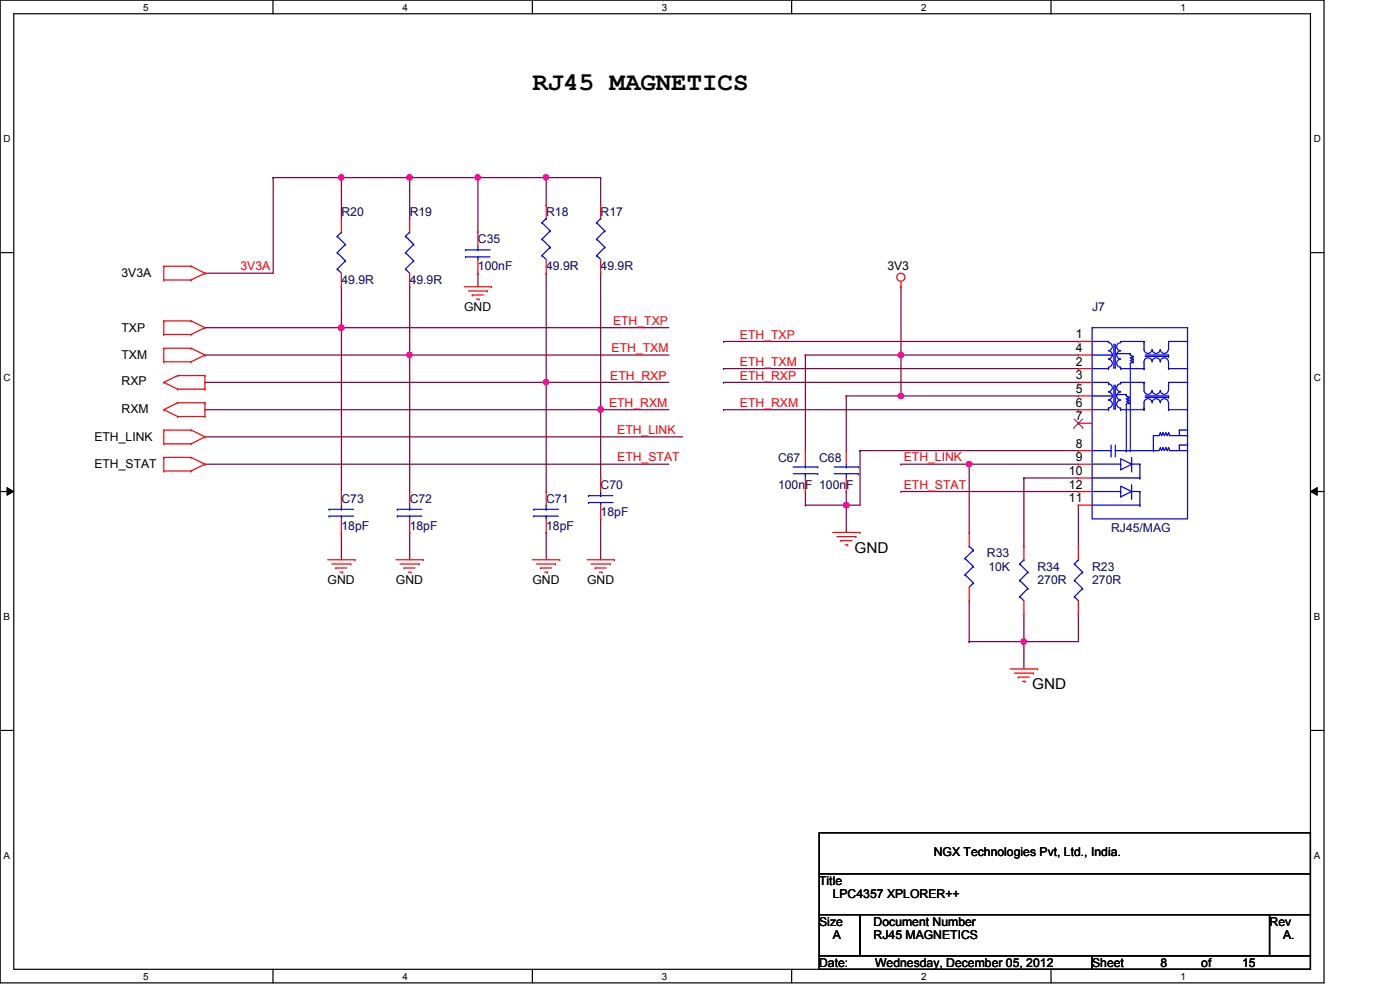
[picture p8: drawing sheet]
<svg xmlns="http://www.w3.org/2000/svg" width="297mm" height="210mm" viewBox="0 0 297 210" stroke-linecap="round" stroke-linejoin="round" font-family="sans-serif">
<path d="M0 0h280.9v208.5h-280.9zM2.9 2.9h275.1v202.7h-275.1z" fill="none" stroke="#000" stroke-width=".25"/>
<g fill="#fff">
<path d="M30.4 .3h1.1v2.4h-1.1z"/>
<path d="M30.4 205.9h1.1v2.3h-1.1z"/>
</g>
<path d="M57.9 0v2.9M57.9 205.6v2.9" fill="none" stroke="#000" stroke-width=".25"/>
<g fill="#fff">
<path d="M85.4 .3h1.1v2.4h-1.1z"/>
<path d="M85.4 205.9h1.1v2.3h-1.1z"/>
</g>
<path d="M112.9 0v2.9M112.9 205.6v2.9" fill="none" stroke="#000" stroke-width=".25"/>
<g fill="#fff">
<path d="M140.4 .3h1.2v2.4h-1.2z"/>
<path d="M140.4 205.9h1.2v2.3h-1.2z"/>
</g>
<path d="M167.9 0v2.9M167.9 205.6v2.9" fill="none" stroke="#000" stroke-width=".25"/>
<g fill="#fff">
<path d="M195.4 .3h1.2v2.4h-1.2z"/>
<path d="M195.4 205.9h1.2v2.3h-1.2z"/>
</g>
<path d="M223 0v2.9M223 205.6v2.9" fill="none" stroke="#000" stroke-width=".25"/>
<g fill="#fff">
<path d="M250.4 .3h1.2v2.4h-1.2z"/>
<path d="M250.4 205.9h1.2v2.3h-1.2z"/>
<path d="M.8 28.2h1.4v2.4h-1.4z"/>
<path d="M278.7 28.2h1.5v2.4h-1.5z"/>
<path d="M.8 78.9h1.4v2.3h-1.4z"/>
<path d="M278.7 78.9h1.5v2.3h-1.5z"/>
</g>
<path d="M0 53.6h2.9M278 53.6h2.9" fill="none" stroke="#000" stroke-width=".25"/>
<g fill="#fff">
<path d="M.8 129.6h1.3v2.3h-1.3z"/>
<path d="M278.7 129.6h1.4v2.3h-1.4z"/>
</g>
<path d="M0 104.3h2.9M278 104.3h2.9" fill="none" stroke="#000" stroke-width=".25"/>
<path d="M1.5 103.4l1.4 .9-1.4 .8zM278 104.3l1.4-.9v1.7z" fill="#000"/>
<path d="M1.5 103.4l1.4 .9-1.4 .8zM278 104.3l1.4-.9v1.7z" fill="none" stroke="#000" stroke-width=".21"/>
<g fill="#fff">
<path d="M.8 180.3h1.3v2.3h-1.3z"/>
<path d="M278.7 180.3h1.4v2.3h-1.4z"/>
</g>
<path d="M0 154.9h2.9M278 154.9h2.9" fill="none" stroke="#000" stroke-width=".25"/>
<path d="M72.4 69.5h.1M72.4 69.5h69.5M86.9 60.8h.1M86.9 60.8v14.5" fill="none" stroke="#800040" stroke-width=".25"/>
<circle cx="72.4" cy="69.5" r=".56" fill="#f0f"/>
<circle cx="72.4" cy="69.5" r=".56" fill="none" stroke="#f0f" stroke-width=".25"/>
<path d="M86.9 75.3h.1M86.9 75.3h55" fill="none" stroke="#800040" stroke-width=".25"/>
<circle cx="86.9" cy="75.3" r=".56" fill="#f0f"/>
<circle cx="86.9" cy="75.3" r=".56" fill="none" stroke="#f0f" stroke-width=".25"/>
<path d="M86.9 37.7h.1M86.9 37.7h14.5M101.4 58h.1M101.4 58v2.8M72.4 60.8h.1M72.4 60.8v8.7" fill="none" stroke="#800040" stroke-width=".25"/>
<circle cx="86.9" cy="37.6" r=".56" fill="#f0f"/>
<circle cx="86.9" cy="37.6" r=".56" fill="none" stroke="#f0f" stroke-width=".25"/>
<path d="M72.4 37.7h.1M72.4 37.7v8.7M115.9 37.7h.1M115.9 37.7v5.8" fill="none" stroke="#800040" stroke-width=".25"/>
<circle cx="72.4" cy="37.6" r=".56" fill="#f0f"/>
<circle cx="72.4" cy="37.6" r=".56" fill="none" stroke="#f0f" stroke-width=".25"/>
<path d="M86.9 37.7h.1M86.9 37.7v8.7M101.4 37.7h.1M101.4 37.7h14.5" fill="none" stroke="#800040" stroke-width=".25"/>
<circle cx="115.8" cy="37.6" r=".56" fill="#f0f"/>
<circle cx="115.8" cy="37.6" r=".56" fill="none" stroke="#f0f" stroke-width=".25"/>
<circle cx="101.3" cy="37.6" r=".56" fill="#f0f"/>
<circle cx="101.3" cy="37.6" r=".56" fill="none" stroke="#f0f" stroke-width=".25"/>
<path d="M72.4 37.7h.1M72.4 37.7h14.5M101.4 37.7h.1M101.4 37.7v11.5M115.9 58h.1M115.9 58v23.1M127.4 86.9h.1M127.4 86.9h14.5" fill="none" stroke="#800040" stroke-width=".25"/>
<circle cx="127.4" cy="86.9" r=".56" fill="#f0f"/>
<circle cx="127.4" cy="86.9" r=".56" fill="none" stroke="#f0f" stroke-width=".25"/>
<path d="M127.4 37.7h.1M127.4 37.7v5.8M115.9 81.1h.1M115.9 81.1h26" fill="none" stroke="#800040" stroke-width=".25"/>
<circle cx="115.8" cy="81.1" r=".56" fill="#f0f"/>
<circle cx="115.8" cy="81.1" r=".56" fill="none" stroke="#f0f" stroke-width=".25"/>
<g fill="none" stroke="#800040" stroke-width=".25">
<path d="M127.4 58h.1M127.4 58v43.4M72.4 69.5h.1M72.4 69.5v34.8M115.9 81.1h.1M115.9 81.1v23.2M127.4 86.9h.1M72.4 112.9h.1M72.4 112.9v5.8M86.9 112.9h.1M86.9 112.9v5.8M115.9 112.9h.1"/>
<path d="M115.9 112.9v5.8M127.4 110.1h.1M127.4 110.1v8.6"/>
</g>
<circle cx="72.4" cy="69.5" r=".56" fill="#f0f"/>
<circle cx="72.4" cy="69.5" r=".56" fill="none" stroke="#f0f" stroke-width=".25"/>
<g fill="none" stroke="#800040" stroke-width=".25">
<path d="M115.9 37.7h.1M115.9 37.7h11.5M86.9 75.3h.1M86.9 75.3v29M191.1 75.3h.1M191.1 75.3v8.7M43.5 98.5h.1M43.5 92.7h.1M43.5 86.9h.1M43.5 81.1h.1M43.5 98.5h98.4M43.5 92.7h101.3"/>
<path d="M43.5 86.9h83.9M43.5 81.1h72.4"/>
</g>
<circle cx="191.1" cy="75.3" r=".57" fill="#f0f"/>
<circle cx="191.1" cy="75.3" r=".57" fill="none" stroke="#f0f" stroke-width=".25"/>
<path d="M191.1 84h.1M191.1 84h37.7M170.9 104.3h.1M170.9 104.3v2.8" fill="none" stroke="#800040" stroke-width=".25"/>
<circle cx="191.1" cy="84" r=".56" fill="#f0f"/>
<circle cx="191.1" cy="84" r=".56" fill="none" stroke="#f0f" stroke-width=".25"/>
<g fill="none" stroke="#800040" stroke-width=".25">
<path d="M170.9 75.3h.1M170.9 75.3h57.9M170.9 75.3v20.3M191.1 60.8h.1M191.1 75.3h.1M191.1 60.8v14.5M153.5 86.9h.1M153.5 81.1h.1M153.5 86.9h75.3M153.5 81.1h75.3M179.5 84h.1M179.5 84v11.6"/>
<path d="M179.5 107.1h.1M179.5 107.1v5.8M179.5 107.1h3"/>
</g>
<circle cx="179.5" cy="107.1" r=".56" fill="#f0f"/>
<circle cx="179.5" cy="107.1" r=".56" fill="none" stroke="#f0f" stroke-width=".25"/>
<path d="M182.5 95.6h.1M182.5 95.6h46.3M179.5 104.3h.1M179.5 104.3v2.8" fill="none" stroke="#800040" stroke-width=".25"/>
<circle cx="179.5" cy="107.1" r=".56" fill="#f0f"/>
<circle cx="179.5" cy="107.1" r=".56" fill="none" stroke="#f0f" stroke-width=".25"/>
<path d="M182.5 95.6h.1M182.5 95.6v11.5M217.2 136.1h.1M217.2 136.1h11.6" fill="none" stroke="#800040" stroke-width=".25"/>
<circle cx="217.2" cy="136.1" r=".56" fill="#f0f"/>
<circle cx="217.2" cy="136.1" r=".56" fill="none" stroke="#f0f" stroke-width=".25"/>
<g fill="none" stroke="#800040" stroke-width=".25">
<path d="M58 37.7h.1M58 37.7h14.4M58 37.7v20.3h-14.5M43.5 58h.1M43.5 75.3h.1M43.5 69.5h.1M43.5 75.3h43.4M43.5 69.5h28.9M153.5 72.4h.1M153.5 78.2h.1M153.5 72.4h75.3M153.5 78.2h75.3"/>
<path d="M179.5 84h.1M179.5 84h11.6M205.6 98.5h.1M205.6 98.5h23.2M205.6 98.5v14.4M170.9 107.1h.1M170.9 107.1h8.6M191.1 104.3h.1M191.1 104.3h37.7M217.2 101.4h.1M217.2 101.4v14.5M217.2 101.4h11.6"/>
<path d="M228.8 107.1h.1M228.8 107.1v8.8M205.6 136.1h.1M205.6 136.1h11.6M217.2 136.1h.1M217.2 130.3v11.6M228.8 130.3h.1M228.8 130.3v5.8"/>
</g>
<circle cx="205.6" cy="98.5" r=".56" fill="#f0f"/>
<circle cx="205.6" cy="98.5" r=".56" fill="none" stroke="#f0f" stroke-width=".25"/>
<path d="M191.1 98.5h.1M191.1 98.5h14.5M205.6 136.1h.1M205.6 127.4v8.7" fill="none" stroke="#800040" stroke-width=".25"/>
<g fill="none" stroke="#f00" stroke-width=".25">
<path d="M34.8 56.5h.1M34.8 59.4h.1M34.8 56.5h5.8M34.8 56.5v2.9M34.8 59.4h5.8M40.6 56.5h.1M40.6 59.4h.1M40.6 56.5l2.9 1.5M43.5 58h.1M43.5 58l-2.9 1.4M72.4 46.4h.1M72.4 46.4v2.8"/>
<path d="M72.4 58v2.8M86.9 46.4h.1M86.9 46.4v2.8M86.9 58v2.8M101.4 58h.1M101.4 49.2h.1M101.4 49.2v3M101.4 55v3M115.9 58h.1M115.9 43.5h.1M115.9 43.5v2.9M115.9 55v3"/>
<path d="M127.4 58h.1M127.4 43.5h.1M127.4 43.5v2.9M127.4 55v3M191.1 59.7v1.1M34.8 68.1h.1M34.8 71h.1M34.8 73.9h.1M34.8 76.8h.1M34.8 68.1v2.9M34.8 73.9v2.9M34.8 68.1h5.8"/>
<path d="M34.8 71h5.8M34.8 73.9h5.8M34.8 76.8h5.8M37.7 79.7h.1M37.7 79.7h5.8M37.7 79.7l-2.9 1.4M40.6 68.1h.1M40.6 71h.1M40.6 73.9h.1M40.6 76.8h.1M40.6 68.1l2.9 1.4M40.6 73.9l2.9 1.4"/>
<path d="M43.5 79.7h.1M43.5 69.5h.1M43.5 75.3h.1M43.5 79.7v2.8M43.5 69.5l-2.9 1.5M43.5 75.3l-2.9 1.5M72.4 60.8h.1M86.9 60.8h.1M98.5 60.8h5.8M99.4 61.7h4M100.2 62.6h.1M100.2 62.6h2.3"/>
<path d="M101.1 63.5h.5M101.6 63.5h.1M103.4 61.7h.1M104.3 60.8h.1M191.1 60.8h.1M228.8 72.4h.1M228.8 78.2h.1M228.8 75.3h.1M228.8 72.4h2.9M228.8 78.2h2.9M228.8 75.3h2.9M34.8 81.1h.1"/>
<path d="M34.8 86.9h.1M34.8 91.2h.1M34.8 94.1h.1M34.8 97h.1M34.8 99.9h.1M34.8 91.2v2.9M34.8 97v2.9M34.8 81.1l2.9 1.4M34.8 86.9l2.9 1.4M34.8 91.2h5.8M34.8 94.1h5.8M34.8 97h5.8"/>
<path d="M34.8 99.9h5.8M37.7 82.5h.1M37.7 85.4h.1M37.7 88.3h.1M37.7 82.5h5.8M37.7 85.4h5.8M37.7 85.4l-2.9 1.5M37.7 88.3h5.8M40.6 91.2h.1M40.6 94.1h.1M40.6 97h.1M40.6 99.9h.1"/>
<path d="M40.6 91.2l2.9 1.5M40.6 97l2.9 1.5M43.5 82.5h.1M43.5 88.3h.1M43.5 85.4h.1M43.5 92.7h.1M43.5 98.5h.1M43.5 85.4v2.9M43.5 92.7l-2.9 1.4M43.5 98.5l-2.9 1.4M170.9 95.6h.1M170.9 95.6v2.9"/>
<path d="M179.5 95.6h.1M179.5 95.6v2.9M228.8 81.1h.1M228.8 84h.1M228.8 86.9h.1M228.8 89.8h.1M228.8 95.6h.1M228.8 98.5h.1M228.8 81.1h2.9M228.8 84h2.9M228.8 86.9h2.9M228.8 89.8h2.9"/>
<path d="M228.8 95.6h2.9M228.8 98.5h2.9M69.5 118.7h5.8M70.4 119.6h4M72.4 112.9h.1M72.4 104.3h.1M72.4 104.3v2.8M72.4 110.1v2.8M74.4 119.6h.1M75.3 118.7h.1M84 118.7h5.8M84.9 119.6h4"/>
<path d="M86.9 112.9h.1M86.9 104.3h.1M86.9 104.3v2.8M86.9 110.1v2.8M88.9 119.6h.1M89.8 118.7h.1M112.9 118.7h5.8M113.8 119.6h4.1M115.9 112.9h.1M115.9 104.3h.1M115.9 104.3v2.8M115.9 110.1v2.8"/>
<path d="M117.9 119.6h.1M118.7 118.7h.1M124.5 118.7h5.8M125.4 119.6h4.1M127.4 110.1h.1M127.4 101.4h.1M127.4 101.4v2.9M127.4 107.1v3M129.5 119.6h.1M130.3 118.7h.1M170.9 104.3h.1M170.9 101.4v2.9"/>
<path d="M176.7 112.9h5.8M177.5 113.8h4.1M178.4 114.7h.1M178.4 114.7h2.3M179.3 115.6h.5M179.5 104.3h.1M179.5 101.4v2.9M179.8 115.6h.1M181.6 113.8h.1M182.5 112.9h.1M205.6 112.9h.1M205.6 112.9v3"/>
<path d="M217.2 115.9h.1M217.2 115.9v2.8M228.8 115.9h.1M228.8 101.4h.1M228.8 107.1h.1M228.8 104.3h.1M228.8 115.9v2.8M228.8 101.4h2.9M228.8 107.1h2.9M228.8 104.3h2.9M71.2 120.5h.1M71.2 120.5h2.4"/>
<path d="M72.1 121.4h.6M72.7 121.4h.1M85.7 120.5h.1M85.7 120.5h2.4M86.6 121.4h.6M87.2 121.4h.1M114.7 120.5h.1M114.7 120.5h2.3M115.6 121.4h.5M116.1 121.4h.1M126.3 120.5h.1M126.3 120.5h2.3"/>
<path d="M127.1 121.4h.6M127.7 121.4h.1M205.6 127.4h.1M205.6 124.5v2.9M217.2 130.3h.1M217.2 127.4v2.9M228.8 130.3h.1M228.8 127.4v2.9M214.3 141.9h5.8M215.2 142.8h4M216 143.6h.1M216 143.6h2.4"/>
<path d="M216.9 144.5h.6M217.5 144.5h.1M219.2 142.8h.1M220.1 141.9h.1"/>
<circle cx="191.1" cy="58.8" r=".86"/>
</g>
<path d="M173.8 176.7h104.2v8.6h-104.2zM173.8 185.3h104.2v8.7h-104.2zM173.8 194h8.7v8.7h-8.7zM182.5 194h86.8v8.7h-86.8zM269.3 194h8.7v8.7h-8.7zM173.8 202.7h57.9v2.9h-57.9zM231.7 202.7h46.3v2.9h-46.3z" fill="none" stroke="#000" stroke-width=".25"/>
<g fill="none" stroke="#00f" stroke-width=".25">
<path d="M71.5 57.1h.1M71.5 53.6h.1M71.5 50.1h.1M71.5 57.1l.9 .9M71.5 53.6l1.8 1.7M71.5 50.1l1.8 1.8M72.4 49.2h.1M72.4 49.2l-.9 .9M73.3 55.3h.1M73.3 51.9h.1M73.3 55.3l-1.8 1.8M73.3 51.9l-1.8 1.7"/>
<path d="M86 57.1h.1M86 53.6h.1M86 50.1h.1M86 57.1l.9 .9M86 53.6l1.8 1.7M86 50.1l1.8 1.8M86.9 49.2h.1M86.9 49.2l-.9 .9M87.8 55.3h.1M87.8 51.9h.1M87.8 55.3l-1.8 1.8M87.8 51.9l-1.8 1.7"/>
<path d="M98.8 53h.1M98.8 54.5h.1M98.8 53h5.2M98.8 54.5h5.2M101.4 54.5h.1M101.4 53h.1M101.4 52.2v.8M101.4 54.5v.5M115 54.2h.1M115 50.7h.1M115 47.2h.1M115 54.2l.9 .8"/>
<path d="M115 50.7l1.7 1.8M115 47.2l1.7 1.8M115.9 46.4h.1M115.9 46.4l-.9 .8M116.7 52.5h.1M116.7 49h.1M116.7 52.5l-1.7 1.7M116.7 49l-1.7 1.7M126.6 54.2h.1M126.6 50.7h.1M126.6 47.2h.1M126.6 54.2l.8 .8"/>
<path d="M126.6 50.7l1.7 1.8M126.6 47.2l1.7 1.8M127.4 46.4h.1M127.4 46.4l-.8 .8M128.3 52.5h.1M128.3 49h.1M128.3 52.5l-1.7 1.7M128.3 49l-1.7 1.7M231.7 69.5h20.2v40.6h-20.2zM231.7 75.3h4.3M231.7 72.4h3.5M231.7 78.2h3.5"/>
<path d="M235.2 74.4a.87 .87 0 0 1 .8 .9 .87 .87 0 0 1-.9 .9M235.2 76.2a.85 .85 0 0 1 .8 .9 .85 .85 0 0 1-.9 .8M235.2 72.4v.3a.85 .85 0 0 1 .8 .9 .85 .85 0 0 1-.9 .8M235.2 72.4h.1M235.2 78.2h.1M235.2 77.9v.3M236 75.3h.1M236.3 77.9h.1M236.3 73v4.9M236.6 77.9h.1M236.6 73v4.9M236.9 75h.1"/>
<path d="M236.9 75h2.9M237.7 76.2a.85 .85 0 0 0-.8 .8 .85 .85 0 0 0 .8 .9v.3M237.7 72.4v.3a.85 .85 0 0 0-.8 .8 .85 .85 0 0 0 .8 .9M237.7 74.4a.87 .87 0 0 0-.8 .9 .87 .87 0 0 0 .8 .9M237.7 78.2h.1M237.7 72.4h.1M237.7 72.4h5M237.7 78.2h5M239.8 75h.1M239.8 75v.3l.6 .3M240.4 75.6h.1M240.4 76.2h.1"/>
<path d="M240.4 76.8h.1M240.4 75.6l-.6 .3 .6 .3M240.4 76.2l-.6 .3 .6 .3M240.4 76.8l-.6 .2v18.6M242.7 72.4v1.8a.85 .85 0 0 0 .9 .8 .85 .85 0 0 0 .8-.9M242.7 78.2h.1M242.7 72.4h.1M243 75.6h4.9M243 75.3h4.9M244.4 76.8a.85 .85 0 0 0-.9-.9 .85 .85 0 0 0-.8 .9v1.4M244.4 76.8a.85 .85 0 0 1 .9-.9 .85 .85 0 0 1 .8 .9M246.1 74.1a.85 .85 0 0 1-.8 .9 .85 .85 0 0 1-.9-.8"/>
<path d="M246.2 76.8a.85 .85 0 0 1 .8-.9 .85 .85 0 0 1 .9 .9M247.9 74.1a.85 .85 0 0 1-.9 .9 .85 .85 0 0 1-.8-.8M247.9 75.6h.1M247.9 75.3h.1M247.9 72.4h.1M247.9 78.2h.1M247.9 72.4h4M247.9 78.2h4M247.9 72.4v1.8M247.9 76.8v1.4M251.9 78.2h.1M251.9 72.4h.1"/>
<path d="M168.3 99.1h5.2M170.9 99.1h.1M170.9 98.5v.6M173.5 99.1h.1M177 99.1h5.2M179.5 99.1h.1M179.5 98.5v.6M182.2 99.1h.1M231.7 84h4.3M231.7 81.1h3.5M231.7 86.9h3.5M231.7 95.6h4"/>
<path d="M231.7 98.5h6M235.2 81.4a.85 .85 0 0 1 .8 .9 .85 .85 0 0 1-.9 .8M235.2 84.9a.85 .85 0 0 1 .8 .8 .85 .85 0 0 1-.9 .9M235.2 83.1a.85 .85 0 0 1 .8 .9 .85 .85 0 0 1-.9 .8M235.2 81.1h.1M235.2 81.4h.1M235.2 86.9h.1M235.2 86.6h.1M235.2 81.1v.3M235.2 86.6v.3M235.7 96.7h.1M235.7 95.6h.1"/>
<path d="M235.7 94.4v2.3M236 84h.1M236.3 86.6h.1M236.3 81.7v4.9M236.6 86.6h.1M236.6 96.7h.1M236.6 81.7v4.9M236.6 94.4v2.3M236.9 83.7h.1M236.9 83.7h2M237.7 83.1a.87 .87 0 0 0-.8 .9 .87 .87 0 0 0 .8 .9 .85 .85 0 0 0-.8 .8 .85 .85 0 0 0 .8 .9M237.7 81.1v.3a.85 .85 0 0 0-.8 .9 .85 .85 0 0 0 .8 .8"/>
<path d="M237.7 81.1h.1M237.7 86.9h.1M237.7 97.3l2.4 1.2-2.4 1.2zM237.7 98.5h.1M237.7 81.1h5M237.7 86.9h5M237.7 86.6v.3M238.9 95.6h.1M238.9 83.7h.1M238.9 83.7v.3l.6 .3M239.5 84.3h.1M239.5 84.9h.1"/>
<path d="M239.5 85.4h.1M239.5 84.3l-.6 .3 .6 .3M239.5 84.9l-.6 .3 .6 .2M239.5 85.4l-.6 .3v9.9M239.8 95.6h.1M240.1 99.9h.1M240.1 97v2.9M240.1 98.5h1.7M241.8 98.5h.1M241.8 98.5v2.9M242.7 81.1v1.7a.85 .85 0 0 0 .9 .9 .85 .85 0 0 0 .8-.9M242.7 81.1h.1"/>
<path d="M242.7 86.6h.1M242.7 86.9h.1M243 84.3h4.9M243 84h4.9M244.4 85.4a.85 .85 0 0 0-.9-.8 .85 .85 0 0 0-.8 .8v1.5M244.4 85.4a.85 .85 0 0 1 .9-.8 .85 .85 0 0 1 .8 .8M244.7 92.4h.1M244.7 95.6h.1M244.7 92.4v3.2M246.1 82.8a.85 .85 0 0 1-.8 .9 .85 .85 0 0 1-.9-.9M246.2 85.4a.85 .85 0 0 1 .8-.8 .85 .85 0 0 1 .9 .8M246.2 91.8h.1"/>
<path d="M246.2 95h.1M246.2 91.8l.2 .6 .3-.6M246.2 91.8l-.3 .6h-1.2M246.2 95l.2 .6 .3-.6M246.2 95l-.3 .6h-9.3M246.7 91.8h.1M246.7 95h.1M246.7 91.8l.3 .6 .3-.6M246.7 95l.3 .6 .3-.6M247.3 91.8h.1M247.3 95h.1M247.3 91.8l.3 .6 .3-.6"/>
<path d="M247.3 95l.3 .6 .3-.6M247.9 82.8a.85 .85 0 0 1-.9 .9 .85 .85 0 0 1-.8-.9M247.9 84.3h.1M247.9 84h.1M247.9 81.1h.1M247.9 86.9h.1M247.9 91.8h.1M247.9 95h.1M247.9 81.1h4M247.9 86.9h4M247.9 81.1v1.7M247.9 85.4v1.5"/>
<path d="M247.9 91.8l.3 .6h3.7M247.9 95l.3 .6h3.7M250.2 94.4h.1M250.2 91.2h.1M250.2 91.2v1.2M250.2 94.4v1.2M250.2 94.4h1.7M250.2 91.2h1.7M251.9 86.9h.1M251.9 94.4h.1M251.9 91.2h.1M251.9 81.1h.1"/>
<path d="M251.9 92.4h.1M251.9 95.6h.1M69.8 108h.1M69.8 109.5h.1M69.8 108h5.2M69.8 109.5h5.2M72.4 109.5h.1M72.4 108h.1M72.4 107.1v.9M72.4 109.5v.6M84.3 108h.1M84.3 109.5h.1"/>
<path d="M84.3 108h5.2M84.3 109.5h5.2M86.9 109.5h.1M86.9 108h.1M86.9 107.1v.9M86.9 109.5v.6M113.2 108h.1M113.2 109.5h.1M113.2 108h5.2M113.2 109.5h5.2M115.9 109.5h.1M115.9 108h.1"/>
<path d="M115.9 107.1v.9M115.9 109.5v.6M124.8 105.2h.1M124.8 106.6h.1M124.8 105.2h5.2M124.8 106.6h5.2M127.4 106.6h.1M127.4 105.2h.1M127.4 104.3v.9M127.4 106.6v.5M168.3 100.5h5.2M170.9 100.5h.1"/>
<path d="M170.9 100.5v.9M173.5 100.5h.1M177 100.5h5.2M179.5 100.5h.1M179.5 100.5v.9M182.2 100.5h.1M204.7 118.4h.1M204.7 118.4l1.8 1.8M205.6 115.9h.1M205.6 115.9l.9 .8M206.5 116.7h.1M206.5 116.7l-1.8 1.7"/>
<path d="M216.3 119.6h.1M216.3 119.6l1.8 1.8M217.2 118.7h.1M217.2 118.7l-.9 .9M227.9 119.6h.1M227.9 119.6l1.8 1.8M228.8 118.7h.1M228.8 118.7l-.9 .9M231.7 101.4h10.1M231.7 104.3h6M231.7 107.1h10.1M237.7 103.1l2.4 1.2-2.4 1.1z"/>
<path d="M237.7 104.3h.1M240.1 105.7h.1M240.1 102.8v2.9M240.1 104.3h1.7M241.8 101.4h.1M241.8 104.3h.1M241.8 107.1h.1M241.8 104.3v2.8M204.7 121.9h.1M204.7 121.9l1.8 1.8M206.5 123.7h.1M206.5 120.2h.1"/>
<path d="M206.5 123.7l-.9 .8M206.5 120.2l-1.8 1.7M216.3 126.6h.1M216.3 123.1h.1M216.3 126.6l.9 .8M216.3 123.1l1.8 1.7M218.1 124.8h.1M218.1 121.4h.1M218.1 124.8l-1.8 1.8M218.1 121.4l-1.8 1.7M227.9 126.6h.1M227.9 123.1h.1"/>
<path d="M227.9 126.6l.9 .8M227.9 123.1l1.8 1.7M229.7 124.8h.1M229.7 121.4h.1M229.7 124.8l-1.8 1.8M229.7 121.4l-1.8 1.7"/>
</g>
<path d="M227.8 90.7h.1M227.9 88.9l1.8 1.8M229.7 88.9l-1.9 1.8M229.7 90.7h.1" fill="none" stroke="#804000" stroke-width=".21"/>
<circle cx="72.4" cy="69.5" r=".56" fill="#f0f"/>
<circle cx="72.4" cy="69.5" r=".56" fill="none" stroke="#f0f" stroke-width=".25"/>
<circle cx="86.9" cy="75.3" r=".56" fill="#f0f"/>
<circle cx="86.9" cy="75.3" r=".56" fill="none" stroke="#f0f" stroke-width=".25"/>
<circle cx="86.9" cy="37.6" r=".56" fill="#f0f"/>
<circle cx="86.9" cy="37.6" r=".56" fill="none" stroke="#f0f" stroke-width=".25"/>
<circle cx="72.4" cy="37.6" r=".56" fill="#f0f"/>
<circle cx="72.4" cy="37.6" r=".56" fill="none" stroke="#f0f" stroke-width=".25"/>
<circle cx="115.8" cy="37.6" r=".56" fill="#f0f"/>
<circle cx="115.8" cy="37.6" r=".56" fill="none" stroke="#f0f" stroke-width=".25"/>
<circle cx="101.3" cy="37.6" r=".56" fill="#f0f"/>
<circle cx="101.3" cy="37.6" r=".56" fill="none" stroke="#f0f" stroke-width=".25"/>
<circle cx="127.4" cy="86.9" r=".56" fill="#f0f"/>
<circle cx="127.4" cy="86.9" r=".56" fill="none" stroke="#f0f" stroke-width=".25"/>
<circle cx="115.8" cy="81.1" r=".56" fill="#f0f"/>
<circle cx="115.8" cy="81.1" r=".56" fill="none" stroke="#f0f" stroke-width=".25"/>
<circle cx="72.4" cy="69.5" r=".56" fill="#f0f"/>
<circle cx="72.4" cy="69.5" r=".56" fill="none" stroke="#f0f" stroke-width=".25"/>
<circle cx="191.1" cy="75.3" r=".57" fill="#f0f"/>
<circle cx="191.1" cy="75.3" r=".57" fill="none" stroke="#f0f" stroke-width=".25"/>
<circle cx="191.1" cy="84" r=".56" fill="#f0f"/>
<circle cx="191.1" cy="84" r=".56" fill="none" stroke="#f0f" stroke-width=".25"/>
<circle cx="179.5" cy="107.1" r=".56" fill="#f0f"/>
<circle cx="179.5" cy="107.1" r=".56" fill="none" stroke="#f0f" stroke-width=".25"/>
<circle cx="179.5" cy="107.1" r=".56" fill="#f0f"/>
<circle cx="179.5" cy="107.1" r=".56" fill="none" stroke="#f0f" stroke-width=".25"/>
<circle cx="217.2" cy="136.1" r=".56" fill="#f0f"/>
<circle cx="217.2" cy="136.1" r=".56" fill="none" stroke="#f0f" stroke-width=".25"/>
<circle cx="205.6" cy="98.5" r=".56" fill="#f0f"/>
<circle cx="205.6" cy="98.5" r=".56" fill="none" stroke="#f0f" stroke-width=".25"/>
<text font-size="5.5" x="112.9" y="19.1">RJ45 MAGNETICS</text>
<g font-size="3.2">
<text x="181.3" y="117.2">GND</text>
<text x="218.9" y="146.2">GND</text>
</g>
<g font-size="2.6" fill="#000080">
<text x="72.4" y="45.8">R20</text>
<text x="86.9" y="45.8">R19</text>
<text x="115.9" y="45.8">R18</text>
<text x="127.4" y="45.8">R17</text>
<text x="101.4" y="51.6">C35</text>
<text x="101.4" y="57.4">100nF</text>
<text x="115.9" y="57.4">49.9R</text>
<text x="127.4" y="57.4">49.9R</text>
<text x="72.4" y="60.3">49.9R</text>
<text x="86.9" y="60.3">49.9R</text>
<text x="231.7" y="66">J7</text>
<text x="165.1" y="97.9">C67</text>
<text x="173.8" y="97.9">C68</text>
<text x="72.4" y="106.6">C73</text>
<text x="86.9" y="106.6">C72</text>
<text x="115.9" y="106.6">C71</text>
<text x="127.4" y="103.7">C70</text>
<text x="165.1" y="103.7">100nF 100nF</text>
<text x="72.4" y="112.4">18pF</text>
<text x="86.9" y="112.4">18pF</text>
<text x="115.9" y="112.4">18pF</text>
<text x="127.4" y="109.5">18pF</text>
<text x="235.7" y="112.9">RJ45/MAG</text>
<text x="209.4" y="118.2">R33</text>
<text x="209.7" y="121.1">10K</text>
<text x="220.1" y="121.1">R34</text>
<text x="220.1" y="124">270R</text>
<text x="231.7" y="121.1">R23</text>
<text x="231.7" y="124">270R</text>
</g>
<g font-size="2.6">
<text x="25.8" y="58.8">3V3A</text>
<text x="188.3" y="57.4">3V3</text>
<text x="25.8" y="70.4">TXP</text>
<text x="98.5" y="66">GND</text>
<text x="228.2" y="71.8">1</text>
<text x="25.8" y="76.2">TXM</text>
<text x="228.2" y="77.6">2</text>
<text x="228.2" y="74.7">4</text>
<text x="25.8" y="81.7">RXP</text>
<text x="228.2" y="80.5">3</text>
<text x="228.2" y="83.4">5</text>
<text x="25.8" y="87.5">RXM</text>
<text x="228.2" y="86.3">6</text>
<text x="228.2" y="89.2">7</text>
<text x="20" y="93.6">ETH_LINK</text>
<text x="228.2" y="95">8</text>
<text x="20" y="99.4">ETH_STAT</text>
<text x="226.8" y="100.8">10</text>
<text x="228.2" y="97.8">9</text>
<text x="226.8" y="106.5">11</text>
<text x="226.8" y="103.6">12</text>
<text x="69.5" y="124">GND</text>
<text x="84" y="124">GND</text>
<text x="112.9" y="124">GND</text>
<text x="124.5" y="124">GND</text>
<text x="198.1" y="181.6">NGX Technologies Pvt, Ltd., India.</text>
<text x="173.8" y="187.7">Title</text>
<text x="176.7" y="190.6">LPC4357 XPLORER++</text>
<text x="173.8" y="196.3">Size</text>
<text x="185.3" y="196.3">Document Number</text>
<text x="269.3" y="196.3">Rev</text>
<text x="176.7" y="199.3">A</text>
<text x="185.3" y="199.3">RJ45 MAGNETICS</text>
<text x="272.2" y="199.3">A.</text>
<text x="173.8" y="205.1">Date:</text>
<text x="185.6" y="205.1">Wednesday, December 05, 2012</text>
<text x="231.7" y="205.1">Sheet</text>
<text x="246.2" y="205.1">8</text>
<text x="254.8" y="205.1">of</text>
<text x="263.5" y="205.1">15</text>
</g>
<g font-size="2.6" fill="#f00">
<text x="51" y="57.4">3V3A</text>
<text x="130" y="68.9">ETH_TXP</text>
<text x="157" y="71.8">ETH_TXP</text>
<text x="129.8" y="74.7">ETH_TXM</text>
<text x="157" y="77.6">ETH_TXM</text>
<text x="129.5" y="80.5">ETH_RXP</text>
<text x="157" y="80.5">ETH_RXP</text>
<text x="129.2" y="86.3">ETH_RXM</text>
<text x="157" y="86.3">ETH_RXM</text>
<text x="130.9" y="92.1">ETH_LINK</text>
<text x="130.9" y="97.9">ETH_STAT</text>
<text x="191.7" y="97.9">ETH_LINK</text>
<text x="191.7" y="103.7">ETH_STAT</text>
</g>
<g font-size="2.1">
<text x="30.4" y="2.2">5</text>
<text x="85.4" y="2.2">4</text>
<text x="140.4" y="2.2">3</text>
<text x="195.4" y="2.2">2</text>
<text x="250.4" y="2.2">1</text>
<text x=".8" y="30.1">D</text>
<text x="278.7" y="30.1">D</text>
<text x=".8" y="80.8">C</text>
<text x="278.7" y="80.8">C</text>
<text x=".8" y="131.5">B</text>
<text x="278.7" y="131.5">B</text>
<text x=".8" y="182.2">A</text>
<text x="278.7" y="182.2">A</text>
<text x="30.4" y="207.8">5</text>
<text x="85.4" y="207.8">4</text>
<text x="140.4" y="207.8">3</text>
<text x="195.4" y="207.8">2</text>
<text x="250.4" y="207.8">1</text>
</g>
</svg>
